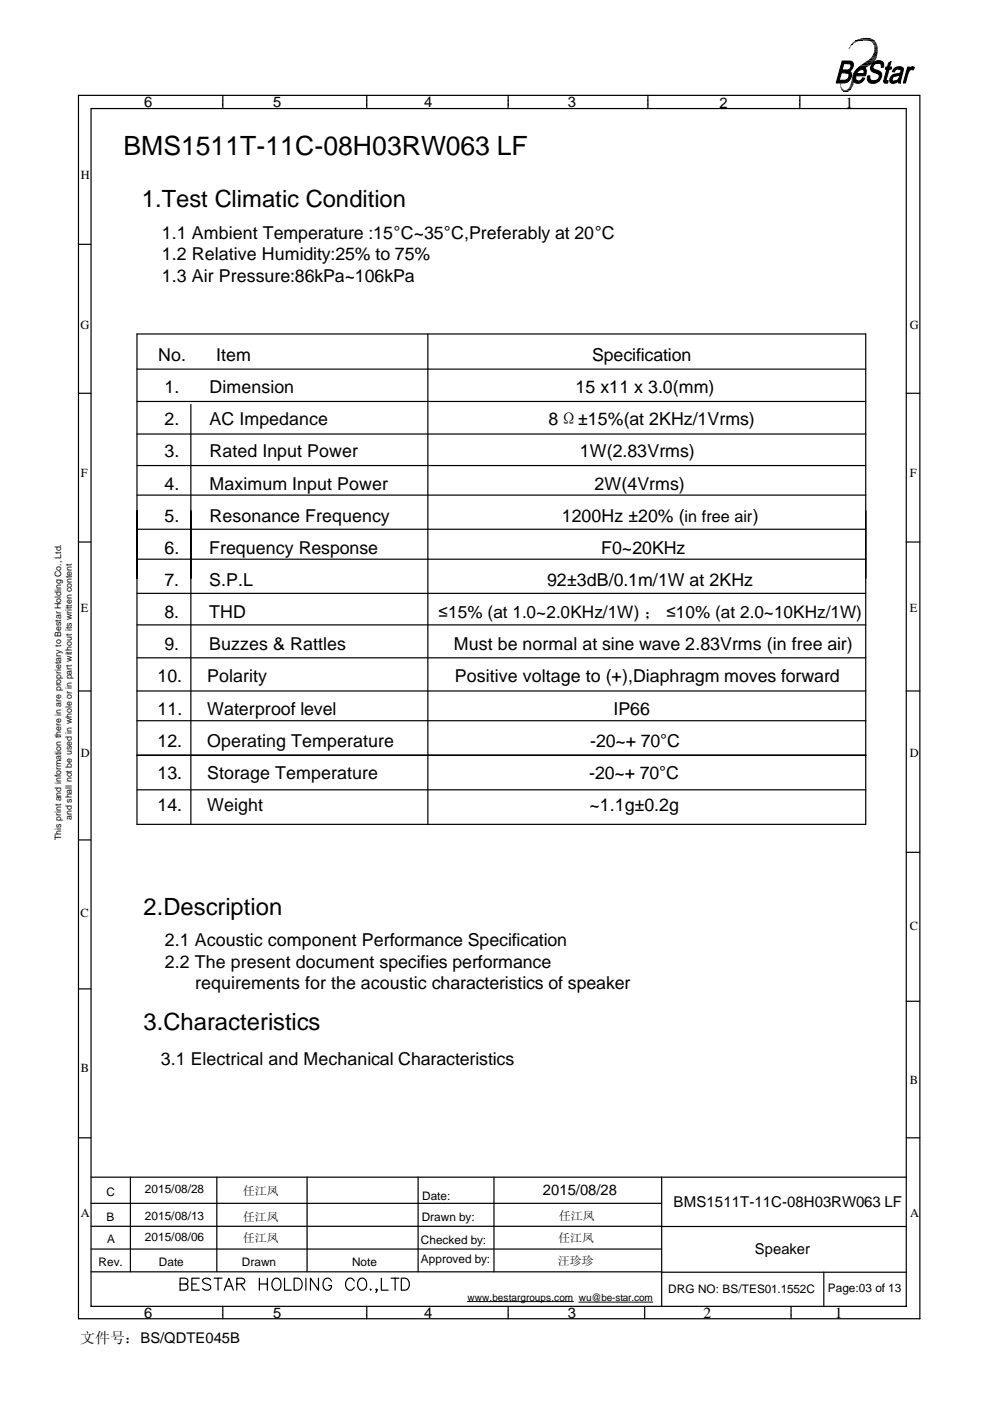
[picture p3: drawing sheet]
<svg xmlns="http://www.w3.org/2000/svg" width="210mm" height="297mm" viewBox="0 0 210 297" stroke-linecap="round" stroke-linejoin="round" font-family="sans-serif">
<g fill="none" stroke="#000" stroke-width=".25">
<path d="M16.6 20.2h178.4v259.4h-178.4zM19.3 23h172.9v254h-172.9zM47.2 20.2v.7M47.2 21.1v.1M47.2 21.3v.7M47.2 22.1v.1M47.2 22.3v.7M77.8 20.2v.7M77.8 21.1v.1M77.8 21.3v.7M77.8 22.1v.1M77.8 22.3v.7"/>
<path d="M107.7 20.2v.7M107.7 21.1v.1M107.7 21.3v.7M107.7 22.1v.1M107.7 22.3v.7M137.4 20.2v.7M137.4 21.1v.1M137.4 21.3v.7M137.4 22.1v.1M137.4 22.3v.7M169.6 20.2v.7M169.6 21.1v.1"/>
<path d="M169.6 21.3v.7M169.6 22.1v.1M169.6 22.3v.7M16.6 51.8h2.7M29 70.8h154.6v104h-154.6zM29 78.3h154.6M90.7 70.8v104M16.6 83.4h2.7M29 85.1h154.6M29 92h154.6M29 98.7h154.6M40.5 85.8v89"/>
<path d="M192.2 83.4h2.8M16.6 114.9h2.7M29 105h154.6M29 112.2h154.6M29 118.6h154.6M192.2 114.9h2.8M29 125.8h154.6M29 132.5h154.6M29 139.5h154.6M16.6 146.5h2.7M29 146.5h154.6M29 152.8h154.6"/>
<path d="M192.2 146.5h2.8M16.6 178.1h2.7M29 160.1h154.6M29 167.5h154.6M192.2 180.7h2.8M16.6 209.7h2.7M192.2 212.3h2.8M16.6 241.2h2.7M19.3 260h121.1M19.3 249.6h172.9M19.3 255.1h121M27.6 249.6v20"/>
<path d="M46 249.6v20M65.1 249.6v20M88.6 249.6v20M104.7 249.6v20M140.3 249.6v27.4M192.2 241.2h2.8M19.3 264.8h121M19.3 269.6h121M38.2 272.2l1.4-.1 .2-.4-.2-.6-1.4-.1v2.5l1.4-.1a.67 .67 0 0 0 .2-.7 .67 .67 0 0 0-.6-.5M40.7 272.2h1M42.2 271h-1.5v2.5h1.5M44.7 271.4a.95 .95 0 0 0-1-.4 .95 .95 0 0 0-.7 .6 1.57 1.57 0 0 0 1.4 .8l.3 .4v.4a1.08 1.08 0 0 1-1.7 0"/>
<path d="M45.4 271h1.7M46.2 271v2.5M47.2 277v.6M47.2 277.7v.1M47.2 277.9v.7M47.2 278.8h.1M47.2 279v.6M47.5 273.5l1-2.5 1 2.5M47.9 272.7h1.2M50.2 272.2l1.4-.1a.58 .58 0 0 0 0-1l-1.4-.1v2.5M51.1 272.2l.8 1.3M55 272.2h1.7"/>
<path d="M55 271v2.5M56.7 271v2.5M58.1 271.1a.95 .95 0 0 1 1.5 .9 1.1 1.1 0 0 1-.3 1.2 1.1 1.1 0 0 1-1.2 .2 1.57 1.57 0 0 1 0-2.3zM60.3 271v2.5h1.5M62.4 271h.8a1.36 1.36 0 0 1 .9 1.3 1.36 1.36 0 0 1-.9 1.2h-.8zM64.9 271v2.5M67.5 271v2.5l-1.7-2.5v2.5M70.3 271.6a.91 .91 0 0 0-1.1-.6 .91 .91 0 0 0-.7 1 1.1 1.1 0 0 0 .2 1.2 1.1 1.1 0 0 0 1.2 .2l.4-.4v-.4h-.6M75.1 271.6a.88 .88 0 0 0-1.3-.5 1.46 1.46 0 0 0 .2 2.4 .96 .96 0 0 0 1.1-.5M76.3 271.1a.95 .95 0 0 1 1.4 .9 1.1 1.1 0 0 1-.2 1.2 1.1 1.1 0 0 1-1.2 .2 1.57 1.57 0 0 1 0-2.3zM77.8 277v.6M77.8 277.7v.1"/>
<path d="M77.8 277.9v.7M77.8 278.8h.1M77.8 279v.6M78.6 273.3v.2l.1-.1M79.9 273.4l-.1 .1-.1-.1 .1-.1 .1 .1-.2 .6M80.9 271v2.5h1.4M82.9 271h1.7M83.8 271v2.5M85.1 271h.8a1.36 1.36 0 0 1 .9 1.3 1.36 1.36 0 0 1-.9 1.2h-.8zM107.7 277v.6M107.7 277.7v.1M107.7 277.9v.7"/>
<path d="M107.7 278.8h.1M107.7 279v.6M136.7 277v.6M136.7 277.7v.1M136.7 277.9v.7M136.7 278.8h.1M136.7 279v.6M140.3 260h51.9M140.3 269.7h51.9M167.7 277v.6M167.7 277.7v.1M167.7 277.9v.7"/>
<path d="M167.7 278.8h.1M167.7 279v.6M174.7 269.7v7.3"/>
</g>
<path d="M181.6 8.4h3.7M181.9 8.3h3.1M182.2 8.2h2.7M183 8.5h2.3M99.1 276h22.5M122.7 276.1h15.7" fill="none" stroke="#000" stroke-width=".21"/>
<g fill="#000">
<path d="M178.2 17.7v.2zM178.2 17.9l.1 .1zM178.2 18l.1 .2zM178.2 18.2l.2 .2zM178.2 18.4l.2 .2h-.2zM178.2 18.4l.2 .2zM178.2 18.6l.3 .1zM178.3 18.7h.2zM178.3 18.7l.4 .2h-.3zM178.3 18.7l.4 .2zM178.4 18.9h.3zM178.4 18.9l.5 .1h-.5z"/>
<path d="M178.4 18.9l.5 .1zM178.4 19l.6 .1zM178.5 19.1h.7zM178.5 19.1l1.6 .1zM178.5 19.1h1.7zM178.5 19.2l1.4 .2h-1.1zM178.5 19.2h1.6l-.2 .2zM178.8 19.4h1zM178.8 19.4h1.1zM178.8 19.4l.8 .1zM178.8 19.4h1l-.2 .1zM179.1 19.5h.5z"/>
<path d="M179.2 19.1h1zM179.5 19.1h.7zM179.5 19h.8zM179.5 19l.2-.1 .6 .1zM179.7 18.9h.7l-.1 .1zM179.7 18.9h.7zM179.8 18.9h.6zM180 18.7h.6zM180 18.7l.4 .2h-.6zM180 18.7h.6l-.2 .2zM180 18.6l.6 .1zM180.1 10.1l-.1 .1z"/>
<path d="M180.2 18.4l.4 .2h-.6zM180.2 18.4h.6l-.2 .2zM180.2 9.9l-.1 .1zM180.2 9.9v.1zM180.3 9.7l.1 .1zM180.3 9.7h.1zM180.3 9.8v.1zM180.3 9.8h.1l-.1 .1zM180.3 18.2l.5 .2h-.6zM180.3 18.2h.5v.2zM180.3 9.6l.1 .1h-.1zM180.3 9.6h.3l-.2 .1z"/>
<path d="M180.3 18l.5 .2h-.5zM180.3 18h.6l-.1 .2zM180.4 17.9h.5zM180.4 17.9l.5 .1zM180.4 17.7l.5 .2h-.5zM180.4 17.7h.6l-.1 .2zM180.5 9.4l.1 .2h-.3zM180.5 9.4h.2l-.1 .2zM180.5 17.5l.5 .1zM180.5 17.5h.5zM180.5 17.6h.5zM180.5 17.6l.5 .1z"/>
<path d="M180.5 9.4h.3zM180.5 9.4h.2zM180.6 16.9l.5 .2h-.5zM180.6 16.9h.5v.2zM180.6 17.1l.4 .4h-.5zM180.6 17.1h.5l-.1 .4zM180.6 16.6l.5 .1h-.5zM180.6 16.6h.6l-.1 .1zM180.6 16.7l.5 .2h-.5zM180.6 16.7h.5v.2zM180.7 16.3l.5 .3h-.6zM180.7 16.3h.5v.3z"/>
<path d="M180.7 16.3h.5zM180.7 16.3h.6zM180.8 9.1h.3zM180.5 9.4l.3-.3v.3zM180.8 9.1h.3l-.3 .3zM180.8 15.8l.5 .5h-.6zM180.8 15.8h.6l-.1 .5zM180.8 15.8h.6zM180.8 15.8h.7zM180.8 9l.3 .1h-.3zM180.8 9h.6zM181 8.9h.5z"/>
<path d="M181 8.9h.6zM181 15.3l.5 .5h-.7zM181 15.3h.8l-.3 .5zM181.1 8.8h.6zM181.1 15.2l.7 .1h-.8zM181.1 15.2h.9l-.2 .1zM181.1 8.8l.2-.1 .4 .1zM181.3 8.7h.8l-.4 .1zM181.3 14.9l.7 .3h-.9zM181.3 14.9h1.2l-.5 .3zM181.4 8.6l.8 .1zM181.4 8.6h.9z"/>
<path d="M181.3 8.7h.8zM181.4 8.7h.8zM181.4 8.6h1.1zM181.5 8.6h1.2zM181.5 8.5l1.2 .1zM181.5 8.5h1.4zM181.6 8.5h1.4zM181.7 14.5l.8 .4h-1.2zM181.7 14.5h1.5l-.7 .4zM181.7 14.5h1.5zM181.7 14.5h1.6zM181.7 14.5l.7-.6 .9 .6z"/>
<path d="M182.4 13.9h1.9l-1 .6zM182.4 13.9h1.9zM182.5 13.8h1.9zM182.7 8.1h1.8zM183 8.1h1.5zM183.5 13.2h1.8zM182.5 13.8l1-.6 .9 .6zM183.5 13.2h1.8l-.9 .6zM183 8.1h1.4zM183.5 8.1h.9zM183.5 8.5l1.8 .1zM183.5 8.1h.6z"/>
<path d="M183.6 8.1h.5zM183.6 8.1h.3zM183.9 8.6h1.5zM183.5 13.2l.5-.4 1.3 .4zM184 12.8h1.5l-.2 .4zM184.1 8.6h1.3zM184 12.8h1.5zM184.1 12.7h1.5zM184.2 8.6h1.2zM184.2 8.6l1.2 .1zM184.3 8.7h1.2zM184.4 8.7l1.2 .1z"/>
<path d="M184.4 8.7h1.1l.1 .1zM184.1 12.7l.4-.3 1.1 .3zM184.5 12.4h1.3l-.2 .3zM184.7 8.8l.9 .1zM184.5 12.4l.2-.2 1.1 .2zM184.7 12.2h1.2l-.1 .2zM184.8 8.9h.9zM184.8 8.9l.9 .1zM184.8 12.1l1.1 .1h-1.2zM184.8 12.1h1.1v.1zM184.9 9l.9 .1zM185 9.1h.8z"/>
<path d="M185 9.1l.9 .3h-.7zM185 9.1h.8l.1 .3zM185.1 11.7l.8 .4h-1.1zM185.1 11.7h.9l-.1 .4zM185.2 9.4h.7zM185.2 9.4l.8 .2h-.7zM185.2 9.4h.7l.1 .2zM185.3 9.6l.7 .1h-.7zM185.3 9.6h.7v.1zM185.3 9.7l.7 .1zM185.3 9.8l.8 .1h-.7zM185.3 9.8h.7l.1 .1z"/>
<path d="M185.3 11h.8zM185.3 11l.7 .7h-.9zM185.3 11h.8l-.1 .7zM185.4 9.9l.7 .1h-.7zM185.4 9.9h.7v.1zM185.4 10h.7zM185.4 10l.7 .1zM185.4 10.1l.7 .1h-.7zM185.4 10.1h.7v.1zM185.4 10.2h.7zM185.4 10.2l.7 .1zM185.4 10.3h.7z"/>
<path d="M185.4 10.3l.7 .1h-.7zM185.4 10.3h.7v.1zM185.4 10.4l.7 .6h-.8zM185.4 10.4h.7v.6z"/>
</g>
<g fill="#000" stroke="#000" stroke-width=".21">
<path d="M178.6 12.9h1.6l.4 .2 .2 .2 .1 .1-2 .1-.4 1.4h1.9l-.3 .2 .3 .3h-2l-.5 1.6h2.1l-.3 .4-.6 .2h-1.8z" fill-rule="evenodd"/>
<path d="M179.2 15.4h1.2l.2 .6-.4 .9-.2 .1h-2.1h1.3l.7-.5a.86 .86 0 0 0-.1-1z" fill-rule="evenodd"/>
<path d="M179.7 13.5l1.2-.1v.2l-.1 .9-.4 .4h-1.9h1.2a.8 .8 0 0 0 .4-1.4z" fill-rule="evenodd"/>
<path d="M181.7 14.7l1-.1-.5 .2-.5 .8h1.9v.2l-.1 .3h-2v.7l.5 .4h-.9l-.1-1 .4-1.1z" fill-rule="evenodd"/>
<path d="M182 14.4a1.02 1.02 0 0 1 1.4-.1 1.02 1.02 0 0 1 .2 1.3h-1.9h1.5v-.2a.61 .61 0 0 0-.3-.8h-1.1z" fill-rule="evenodd"/>
<path d="M181.1 17.2h1l.5-.3 .3-.4 .4 .1a1.38 1.38 0 0 1-2.2 .7z" fill-rule="evenodd"/>
<path d="M183.9 16.1h.5v.5l.5 .5 1.5 .1-1 .5-.9-.1-.6-.6z" fill-rule="evenodd"/>
<path d="M185 13.5l1.2-.1a.77 .77 0 0 0-.9 .4 .77 .77 0 0 0 .1 .9 1.74 1.74 0 0 1 1.5 1v.7l-.5 .8-1.1-.1a.93 .93 0 0 0 .9-.4 .93 .93 0 0 0 0-1l-.1-.1a1.72 1.72 0 0 1-1.5-1v-.5z" fill-rule="evenodd"/>
<path d="M185.1 13.3a1.39 1.39 0 0 1 2.3 .2l-.1 .8h-.4v-.5l-.3-.3-1.6-.1z" fill-rule="evenodd"/>
<path d="M187.4 17.1h.9l-.1 .5h-.7z" fill-rule="evenodd"/>
<path d="M188.4 13.4l.5-.4-.3 1.2h.5l-.2 .5h-.4l-.6 2.2 .2 .2h-.7l.6-2.4h-.3l.1-.5h.4z" fill-rule="evenodd"/>
<path d="M189 16.2l.3-.3h1.5l-.3 .1a1.04 1.04 0 0 0-1.3 1l.3 .2 .9 .1a1.17 1.17 0 0 1-1.7 0v-.6z" fill-rule="evenodd"/>
<path d="M189.6 17.2h.9z" fill-rule="evenodd"/>
<path d="M189.5 14.6a1.28 1.28 0 0 1 2 0h-1.2l-.4 .2-.3 .5-.4-.1z" fill-rule="evenodd"/>
<path d="M190.5 14.6h1l-.6 2.6 .1 .4h-.5v-.4h-.6l.6-.4 .3-.9h-1.5l1.2-.3a.47 .47 0 0 0 .5-.5 .47 .47 0 0 0-.5-.5z" fill-rule="evenodd"/>
<path d="M192.4 14.2h.4l-.1 .5h.6l-.3 .1-.3 .5-.7 2.3h-.5z" fill-rule="evenodd"/>
<path d="M192.8 14.6l.6-.5 .5 .2-.3 .5-.9-.1z" fill-rule="evenodd"/>
</g>
<text font-size="5.6" x="26.2" y="33">BMS1511T-11C-08H03RW063 LF</text>
<g font-size="5">
<text x="30.1" y="43.9">1.Test Climatic Condition</text>
<text x="30.4" y="194">2.Description</text>
<text x="30.4" y="218.3">3.Characteristics</text>
</g>
<g font-size="3.8">
<text x="34.3" y="50.7">1.1 Ambient Temperature :15°C~35°C,Preferably at 20°C</text>
<text x="34.3" y="55.2">1.2 Relative Humidity:25% to 75%</text>
<text x="34.3" y="59.7">1.3 Air Pressure:86kPa~106kPa</text>
<text x="33.5" y="76.4">No.</text>
<text x="45.8" y="76.4">Item</text>
<text x="125.5" y="76.4">Specification</text>
<text x="34.9" y="83.3">1.</text>
<text x="44.4" y="83.3">Dimension</text>
<text x="122" y="83.3">15 x11 x 3.0(mm)</text>
<text x="34.9" y="90.1">2.</text>
<text x="44.4" y="90.1">AC Impedance</text>
<text x="116.3" y="90.1">8Ω±15%(at 2KHz/1Vrms)</text>
<text x="34.9" y="96.9">3.</text>
<text x="44.4" y="96.9">Rated Input Power</text>
<text x="123" y="96.9">1W(2.83Vrms)</text>
<text x="34.9" y="103.8">4.</text>
<text x="44.4" y="103.8">Maximum Input Power</text>
<text x="126.1" y="103.8">2W(4Vrms)</text>
<text x="34.9" y="110.6">5.</text>
<text x="44.4" y="110.6">Resonance Frequency</text>
<text x="119.1" y="110.6">1200Hz ±20% (in free air)</text>
<text x="34.9" y="117.4">6.</text>
<text x="44.3" y="117.4">Frequency Response</text>
<text x="127.5" y="117.4">F0~20KHz</text>
<text x="34.9" y="124.2">7.</text>
<text x="44.4" y="124.2">S.P.L</text>
<text x="116" y="124.2">92±3dB/0.1m/1W at 2KHz</text>
<text x="34.9" y="131">8.</text>
<text x="44.4" y="131">THD</text>
<text x="34.9" y="137.9">9.</text>
<text x="44.4" y="137.9">Buzzes &amp; Rattles</text>
<text x="96.2" y="137.9">Must be normal at sine wave 2.83Vrms (in free air)</text>
<text x="33.4" y="144.7">10.</text>
<text x="43.9" y="144.7">Polarity</text>
<text x="96.4" y="144.7">Positive voltage to (+),Diaphragm moves forward</text>
<text x="33.4" y="151.5">11.</text>
<text x="43.9" y="151.5">Waterproof level</text>
<text x="130.1" y="151.5">IP66</text>
<text x="33.4" y="158.4">12.</text>
<text x="43.9" y="158.4">Operating Temperature</text>
<text x="125.2" y="158.4">-20~+ 70°C</text>
<text x="33.4" y="165.2">13.</text>
<text x="43.9" y="165.2">Storage Temperature</text>
<text x="124.9" y="165.2">-20~+ 70°C</text>
<text x="33.4" y="172">14.</text>
<text x="43.9" y="172">Weight</text>
<text x="125" y="172">~1.1g±0.2g</text>
<text x="35" y="200.6">2.1 Acoustic component Performance Specification</text>
<text x="35" y="205.2">2.2 The present document specifies performance</text>
<text x="41.4" y="209.7">requirements for the acoustic characteristics of speaker</text>
<text x="34.1" y="225.8">3.1 Electrical and Mechanical Characteristics</text>
</g>
<text font-size="3.6" x="93" y="131">≤15% (at 1.0~2.0KHz/1W) ； ≤10% (at 2.0~10KHz/1W)</text>
<g font-size="3.3">
<text x="179.3" y="22.8">1</text>
<text x="149.1" y="279.4">2</text>
<text x="177" y="279.4">1</text>
</g>
<g font-size="3.2">
<text x="142.8" y="255.9">BMS1511T-11C-08H03RW063 LF</text>
<text x="17" y="284.7">文件号：BS/QDTE045B</text>
</g>
<g font-size="3.1">
<text x="30.6" y="22.7">6</text>
<text x="57.9" y="22.7">5</text>
<text x="89.9" y="22.7">4</text>
<text x="120.4" y="22.7">3</text>
<text x="152.5" y="22.8">2</text>
<text x="115.1" y="253.3">2015/08/28</text>
<text x="160.1" y="265.9">Speaker</text>
<text x="30.6" y="279.4">6</text>
<text x="57.9" y="279.4">5</text>
<text x="89.9" y="279.4">4</text>
<text x="120.4" y="279.4">3</text>
</g>
<g font-size="2.6">
<text x="17.1" y="37.9">H</text>
<text x="17.1" y="69.7">G</text>
<text x="192.9" y="69.7">G</text>
<text x="17.1" y="101.1">F</text>
<text x="192.9" y="101.1">F</text>
<text x="17.1" y="129.7">E</text>
<text x="192.9" y="129.7">E</text>
<text x="17.1" y="160.5">D</text>
<text x="192.9" y="160.5">D</text>
<text x="17.1" y="194.5">C</text>
<text x="192.9" y="197.1">C</text>
<text x="17.1" y="227.2">B</text>
<text x="192.9" y="229.9">B</text>
<text x="17.1" y="257.9">A</text>
<text x="193" y="257.9">A</text>
</g>
<g font-size="2.5">
<text x="22.6" y="253.5">C</text>
<text x="30.7" y="253">2015/08/28</text>
<text x="51.5" y="253.4">任江凤</text>
<text x="89.5" y="254.3">Date:</text>
<text x="22.6" y="259">B</text>
<text x="22.7" y="263.5">A</text>
<text x="30.7" y="263">2015/08/06</text>
<text x="30.7" y="258.6">2015/08/13</text>
<text x="51.5" y="263.4">任江凤</text>
<text x="51.5" y="258.9">任江凤</text>
<text x="89.2" y="263.7">Checked by:</text>
<text x="89.4" y="259">Drawn by:</text>
<text x="118.3" y="263.3">任江凤</text>
<text x="118.5" y="258.6">任江凤</text>
<text x="20.9" y="268.5">Rev.</text>
<text x="33.7" y="268.4">Date</text>
<text x="51.3" y="268.4">Drawn</text>
<text x="74.6" y="268.3">Note</text>
<text x="89.2" y="267.8">Approved by:</text>
<text x="118.3" y="268.2">汪珍珍</text>
<text x="141.7" y="274.2">DRG NO: BS/TES01.1552C</text>
<text x="175.5" y="273.9">Page:03 of 13</text>
</g>
<text font-size="2.1" x="99.1" y="275.8">www.bestargroups.com wu@be-star.com</text>
<g font-size="1.9">
<text x="15.2" y="173.9" transform="rotate(-90 15.2 173.9)">and shall not be used in whole or in part without its written content</text>
<text x="13" y="178.1" transform="rotate(-90 13 178.1)">This print and information there in are proprietary to Bestar Holding Co., Ltd.</text>
</g>
</svg>
